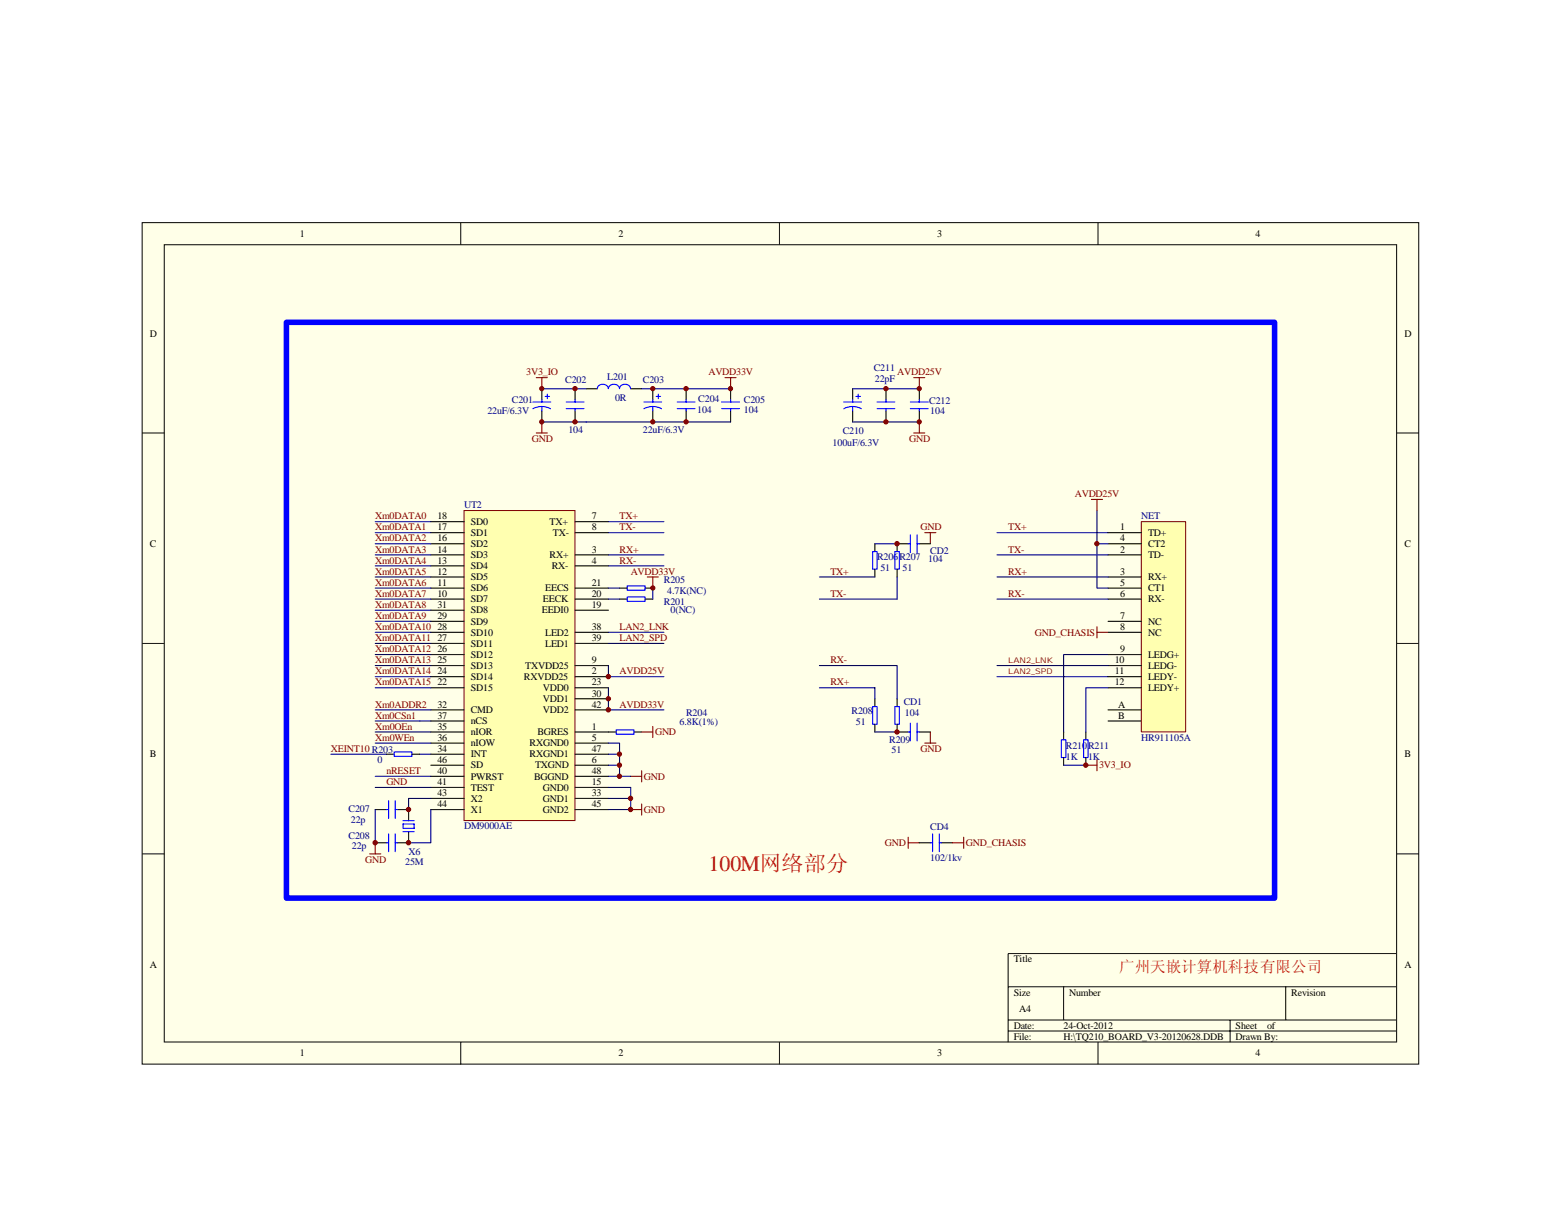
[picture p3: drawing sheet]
<svg xmlns="http://www.w3.org/2000/svg" width="279mm" height="216mm" viewBox="0 0 279 216" stroke-linecap="round" stroke-linejoin="round" font-family="sans-serif">
<path d="M25.4 39.9h228.5v150.6h-228.5z" fill="#ffffe8"/>
<g fill="none" stroke="#000" stroke-width=".18">
<path d="M25.4 39.9h228.5v150.6h-228.5zM82.5 39.9v3.9M139.5 39.9v3.9M196.5 39.9v3.9M29.4 43.8h220.6v142.7h-220.6zM25.4 77.5h4M250 77.5h4M25.4 115.2h4M250 115.2h4M25.4 152.9h4M250 152.9h4M180.4 176.7h69.6"/>
<path d="M190.4 176.7v5.9M230.1 176.7v5.9M250 170.7h-69.6v15.9M82.5 186.6v3.9M139.5 186.6v3.9M180.4 182.6h69.6M180.4 184.6h69.6M196.5 186.6v3.9M220.2 182.6v4"/>
</g>
<path d="M83.1 91.4h19.8v55.5h-19.8z" fill="#ffffb0"/>
<path d="M83.1 91.4h19.8v55.5h-19.8z" fill="none" stroke="#800000" stroke-width=".18"/>
<g fill="none" stroke="#000" stroke-width=".2">
<path d="M97 69.6v2M97 73.6v1.9M102.9 69.6v2M102.9 73.6v1.9M104.9 69.6h2M112.9 69.6h2M116.8 69.6v2M116.8 73.6v1.9M122.8 69.6v2M122.8 73.6v1.9M130.8 69.6v2M130.8 73.6v1.9"/>
<path d="M152.6 69.6v2M152.6 73.6v1.9M158.6 69.6v2M158.6 73.6v1.9M164.5 69.6v2M164.5 73.6v1.9M77.1 93.4h6M77.1 95.4h6M77.1 97.3h6M77.1 99.3h6M102.9 93.4h6M102.9 95.4h6"/>
<path d="M102.9 99.3h6M77.1 101.3h6M77.1 103.3h6M77.1 105.3h6M77.1 107.3h6M77.1 109.2h6M77.1 111.2h6M77.1 113.2h6M77.1 115.2h6M77.1 117.2h6M77.1 119.1h6M102.9 101.3h6"/>
<path d="M102.9 105.3h6M102.9 107.3h6M102.9 109.2h6M102.9 113.2h6M102.9 115.2h6M102.9 119.1h6M110.9 105.3h1.4M110.9 107.3h1.4M115.5 105.3h1.3M115.5 107.3h1.3M69.2 135h1.3M73.7 135h1.4"/>
<path d="M77.1 121.1h6M77.1 123.1h6M77.1 127.1h6M77.1 129.1h6M77.1 131h6M77.1 133h6M77.1 135h6M77.1 137h6M77.1 139h6M102.9 121.1h6M102.9 123.1h6M102.9 127.1h6"/>
<path d="M102.9 131h7.4M102.9 133h6M102.9 135h6M102.9 137h6M102.9 139h6M102.9 125.1h6M113.5 131h1.4M190.4 131v1.4M190.4 135.6v1.4M194.4 131v1.4M194.4 135.6v1.4M67.2 144.9h2"/>
<path d="M67.2 150.9h2M71.1 144.9h2v2M73.1 148.9v2h-2M77.1 141h6M77.1 142.9h6M77.1 144.9h6M102.9 141h6M102.9 142.9h6M102.9 144.9h6M164.5 150.9h2M168.5 150.9h2"/>
</g>
<g fill="none" stroke="#00f" stroke-width=".2">
<path d="M95.4 73.2a3.3 3.3 0 0 1 3.1 0M95.4 72h3.2M97 71.6v.4M97 72.8v.8M97.6 71h.8M98 70.6v.8M101.3 72h3.2M101.3 73.2h3.2M102.9 71.6v.4M102.9 73.2v.4M106.9 69.6a1.01 1.01 0 0 1 1-.8 1.01 1.01 0 0 1 1 .8M108.9 69.6a1.01 1.01 0 0 1 1-.8 1.01 1.01 0 0 1 1 .8 1.02 1.02 0 0 1 1-.8 1.02 1.02 0 0 1 1 .8"/>
<path d="M115.3 73.2a3.3 3.3 0 0 1 3.1 0M115.3 72h3.1M116.8 71.6v.4M116.8 72.8v.8M117.5 71h.7M117.8 70.6v.8M121.2 72h3.2M121.2 73.2h3.2M122.8 71.6v.4M122.8 73.2v.4M129.2 72h3.2M129.2 73.2h3.2"/>
<path d="M130.8 71.6v.4M130.8 73.2v.4M151 73.2a3.3 3.3 0 0 1 3.2 0M151 72h3.2M152.6 71.6v.4M152.6 72.8v.8M153.2 71h.8M153.6 70.6v.8M157 72h3.2M157 73.2h3.2M158.6 71.6v.4M158.6 73.2v.4"/>
<path d="M162.9 72h3.2M162.9 73.2h3.2M164.5 71.6v.4M164.5 73.2v.4M112.3 104.9h3.2v.8h-3.2zM112.3 106.9h3.2v.8h-3.2zM70.5 134.6h3.2v.8h-3.2zM110.3 130.7h3.2v.7h-3.2zM190 132.4h.8v3.2h-.8zM194 132.4h.8v3.2h-.8zM69.2 144.9h.4M69.2 150.9h.4"/>
<path d="M69.6 143.3v3.2M69.6 149.3v3.2M70.7 143.3v3.2M70.7 149.3v3.2M70.7 144.9h.4M70.7 150.9h.4M72.1 147.5h2v.8h-2zM72.1 146.9h2M72.1 148.9h2M166.5 150.9h.4M166.9 149.3v3.2M168.1 150.9h.4"/>
<path d="M168.1 149.3v3.2"/>
</g>
<g fill="none" stroke="#000080" stroke-width=".2">
<path d="M97 69.6h7.9M97 75.5h33.8M114.9 69.6h15.9M152.6 69.6h11.9M152.6 75.5h11.9M67.2 93.4h9.9M67.2 95.4h9.9M67.2 97.3h9.9M67.2 99.3h9.9M108.9 93.4h9.9M108.9 95.4h9.9M108.9 99.3h9.9"/>
<path d="M67.2 101.3h9.9M67.2 103.3h9.9M67.2 105.3h9.9M67.2 107.3h9.9M67.2 109.2h9.9M67.2 111.2h9.9M67.2 113.2h9.9M67.2 115.2h9.9M67.2 117.2h9.9M67.2 119.1h9.9M108.9 101.3h9.9M108.9 105.3h2"/>
<path d="M108.9 107.3h2M108.9 113.2h9.9M108.9 115.2h9.9M108.9 119.1v2h9.9M116.8 105.3v2M198.3 117.2h-7.9v13.8M59.2 135h10M67.2 121.1h9.9M67.2 127.1h9.9M67.2 129.1h9.9M67.2 131h9.9M67.2 133h9.9"/>
<path d="M67.2 139h9.9M67.2 123.1h9.9M75.1 135h2M108.9 133h2v4h-2M108.9 123.1v4h9.9M108.9 135h2M110.9 137v2h-2M110.9 139h2M190.4 137h4M67.2 144.9v6M67.2 141h9.9M77.1 142.9h-4v2"/>
<path d="M77.1 144.9v6h-4M108.9 141h4v3.9h-4M108.9 142.9h4"/>
</g>
<g fill="none" stroke="#800000" stroke-width=".2">
<path d="M96 67.6h2M96 77.5h2M97 67.6v2M97 75.5v2M129.8 67.6h1.9M130.8 67.6v2M163.6 67.6h1.9M163.6 77.5h1.9M164.5 67.6v2M164.5 75.5v2M115.8 103.3h2M116.8 103.3v2"/>
<path d="M112.9 139h2M114.9 138v2M114.9 131h1.9M116.8 130v2M194.4 137h1.9M196.3 136v2M66.2 152.9h2M67.2 150.9v2M112.9 144.9h2M114.9 143.9v2M162.6 149.9v2M162.6 150.9h1.9"/>
<path d="M170.5 150.9h2M172.5 149.9v2"/>
</g>
<path d="M204.3 93.4h7.9v37.6h-7.9z" fill="#ffffb0"/>
<path d="M204.3 93.4h7.9v37.6h-7.9z" fill="none" stroke="#800000" stroke-width=".18"/>
<g fill="none" stroke="#000" stroke-width=".2">
<path d="M156.6 97.3v1.4M162.6 97.3h-2v1.4M164.5 97.3h2M198.3 95.4h6M198.3 99.3h6M198.3 97.3h6M156.6 101.9v1.4M160.6 101.9v1.4M198.3 103.3h6M198.3 105.3h6M198.3 107.3h6M198.3 111.2h6"/>
<path d="M198.3 113.2h6M198.3 117.2h6M198.3 119.1h6M156.6 125.1v1.4M156.6 129.7v1.3M160.6 129.7v1.3h2M160.6 125.1v1.4M164.5 131h2M198.3 121.1h6M198.3 123.1h6M198.3 127.1h6M198.3 129.1h6"/>
</g>
<g fill="none" stroke="#000080" stroke-width=".2">
<path d="M156.6 97.3h4M178.5 95.4h19.8M178.5 99.3h19.8M196.3 91.4v13.9h2M196.3 97.3h2M146.7 119.1h13.9v6M146.7 103.3h9.9M160.6 103.3v4h-13.9M178.5 103.3h19.8M178.5 107.3h19.8M178.5 119.1h19.8M146.7 123.1h9.9v2"/>
<path d="M156.6 131h4M178.5 121.1h19.8M198.3 123.1h-3.9v7.9"/>
</g>
<path d="M165.5 95.4h2M166.5 95.4v1.9M195.3 89.4h2M196.3 89.4v2M196.3 112.2v2M196.3 113.2h2M165.5 133h2M166.5 131v2" fill="none" stroke="#800000" stroke-width=".2"/>
<path d="M156.2 98.7h.8v3.2h-.8zM160.2 98.7h.8v3.2h-.8zM162.6 97.3h.3M162.9 95.8v3.1M164.1 95.8v3.1M164.1 97.3h.4M156.2 126.5h.8v3.2h-.8zM160.2 126.5h.8v3.2h-.8zM162.6 131h.3M162.9 129.5v3.1M164.1 129.5v3.1M164.1 131h.4" fill="none" stroke="#00f" stroke-width=".2"/>
<path d="M51.3 57.7h176.8v103.1h-176.8z" fill="none" stroke="#00f" stroke-width=".99"/>
<g fill="#800000" stroke="#800000" stroke-width=".18">
<circle cx="108.9" cy="125.1" r=".39"/>
<circle cx="108.9" cy="127.1" r=".39"/>
<circle cx="108.9" cy="121.1" r=".39"/>
<circle cx="67.1" cy="150.9" r=".39"/>
<circle cx="73.1" cy="144.9" r=".39"/>
<circle cx="73.1" cy="150.9" r=".39"/>
<circle cx="116.8" cy="105.3" r=".38"/>
<circle cx="112.9" cy="144.9" r=".39"/>
<circle cx="158.6" cy="69.6" r=".39"/>
<circle cx="164.5" cy="69.6" r=".38"/>
<circle cx="158.6" cy="75.5" r=".39"/>
<circle cx="164.5" cy="75.5" r=".38"/>
<circle cx="97" cy="69.6" r=".38"/>
<circle cx="97" cy="75.5" r=".38"/>
<circle cx="102.9" cy="69.6" r=".39"/>
<circle cx="102.9" cy="75.5" r=".39"/>
<circle cx="130.7" cy="69.6" r=".38"/>
<circle cx="116.8" cy="69.6" r=".38"/>
<circle cx="116.8" cy="75.5" r=".38"/>
<circle cx="122.8" cy="69.6" r=".39"/>
<circle cx="122.8" cy="75.5" r=".39"/>
<circle cx="110.9" cy="137" r=".39"/>
<circle cx="110.9" cy="139" r=".39"/>
<circle cx="112.9" cy="142.9" r=".39"/>
<circle cx="110.9" cy="135" r=".38"/>
<circle cx="194.3" cy="137" r=".39"/>
<circle cx="196.3" cy="97.3" r=".39"/>
<circle cx="160.6" cy="97.3" r=".39"/>
<circle cx="160.6" cy="131" r=".39"/>
</g>
<text font-size="3.9" fill="#f00" x="126.8" y="155.9">100M网络部分</text>
<text font-size="2.8" fill="#f00" x="200.3" y="174">广州天嵌计算机科技有限公司</text>
<g font-size="1.8">
<text x="53.7" y="42.4">1</text>
<text x="110.7" y="42.4">2</text>
<text x="167.7" y="42.4">3</text>
<text x="224.7" y="42.4">4</text>
<text x="26.8" y="60.3">D</text>
<text x="251.4" y="60.3">D</text>
<text x="78.3" y="93">18</text>
<text x="78.3" y="95">17</text>
<text x="84.3" y="94">SD0</text>
<text x="84.3" y="95.9">SD1</text>
<text x="98.4" y="94">TX+</text>
<text x="99" y="95.9">TX-</text>
<text x="105.9" y="95">8</text>
<text x="105.9" y="93">7</text>
<text x="200.5" y="95">1</text>
<text x="205.5" y="95.9">TD+</text>
<text x="26.8" y="97.9">C</text>
<text x="78.3" y="96.9">16</text>
<text x="78.3" y="98.9">14</text>
<text x="78.3" y="100.9">13</text>
<text x="84.3" y="97.9">SD2</text>
<text x="84.3" y="99.9">SD3</text>
<text x="84.3" y="101.9">SD4</text>
<text x="98.4" y="99.9">RX+</text>
<text x="98.8" y="101.9">RX-</text>
<text x="105.9" y="100.9">4</text>
<text x="105.9" y="98.9">3</text>
<text x="200.5" y="98.9">2</text>
<text x="200.5" y="96.9">4</text>
<text x="205.5" y="99.9">TD-</text>
<text x="205.5" y="97.9">CT2</text>
<text x="251.4" y="97.9">C</text>
<text x="78.3" y="102.9">12</text>
<text x="78.3" y="104.9">11</text>
<text x="78.3" y="106.8">10</text>
<text x="84.3" y="103.9">SD5</text>
<text x="84.3" y="105.9">SD6</text>
<text x="84.3" y="107.8">SD7</text>
<text x="97.2" y="107.8">EECK</text>
<text x="97.6" y="105.9">EECS</text>
<text x="105.9" y="104.9">21</text>
<text x="105.9" y="106.8">20</text>
<text x="200.5" y="102.9">3</text>
<text x="200.5" y="104.9">5</text>
<text x="200.5" y="106.8">6</text>
<text x="205.5" y="103.9">RX+</text>
<text x="205.5" y="105.9">CT1</text>
<text x="205.5" y="107.8">RX-</text>
<text x="78.3" y="108.8">31</text>
<text x="78.3" y="110.8">29</text>
<text x="78.3" y="112.8">28</text>
<text x="84.3" y="109.8">SD8</text>
<text x="84.3" y="111.8">SD9</text>
<text x="84.3" y="113.8">SD10</text>
<text x="97" y="109.8">EEDI0</text>
<text x="97.6" y="113.8">LED2</text>
<text x="105.9" y="112.8">38</text>
<text x="105.9" y="108.8">19</text>
<text x="200.5" y="110.8">7</text>
<text x="200.5" y="112.8">8</text>
<text x="205.5" y="111.8">NC</text>
<text x="205.5" y="113.8">NC</text>
<text x="78.3" y="114.8">27</text>
<text x="78.3" y="116.8">26</text>
<text x="78.3" y="118.7">25</text>
<text x="84.3" y="115.8">SD11</text>
<text x="84.3" y="117.8">SD12</text>
<text x="84.3" y="119.7">SD13</text>
<text x="94" y="119.7">TXVDD25</text>
<text x="97.6" y="115.8">LED1</text>
<text x="105.9" y="114.8">39</text>
<text x="105.9" y="118.7">9</text>
<text x="199.5" y="118.7">10</text>
<text x="200.5" y="116.8">9</text>
<text x="205.5" y="117.8">LEDG+</text>
<text x="205.5" y="119.7">LEDG-</text>
<text x="78.3" y="120.7">24</text>
<text x="78.3" y="122.7">22</text>
<text x="84.3" y="121.7">SD14</text>
<text x="84.3" y="123.7">SD15</text>
<text x="93.8" y="121.7">RXVDD25</text>
<text x="97.2" y="123.7">VDD0</text>
<text x="97.2" y="125.7">VDD1</text>
<text x="105.9" y="120.7">2</text>
<text x="105.9" y="122.7">23</text>
<text x="105.9" y="124.7">30</text>
<text x="199.5" y="120.7">11</text>
<text x="199.5" y="122.7">12</text>
<text x="205.5" y="121.7">LEDY-</text>
<text x="205.5" y="123.7">LEDY+</text>
<text x="78.3" y="126.7">32</text>
<text x="78.3" y="128.7">37</text>
<text x="78.3" y="130.6">35</text>
<text x="84.3" y="127.7">CMD</text>
<text x="84.3" y="129.6">nCS</text>
<text x="84.3" y="131.6">nIOR</text>
<text x="96.2" y="131.6">BGRES</text>
<text x="97.2" y="127.7">VDD2</text>
<text x="105.9" y="126.7">42</text>
<text x="105.9" y="130.6">1</text>
<text x="200.1" y="126.7">A</text>
<text x="200.1" y="128.7">B</text>
<text x="26.8" y="135.6">B</text>
<text x="78.3" y="132.6">36</text>
<text x="78.3" y="134.6">34</text>
<text x="78.3" y="136.6">46</text>
<text x="84.3" y="133.6">nIOW</text>
<text x="84.3" y="135.6">INT</text>
<text x="84.3" y="137.6">SD</text>
<text x="94.8" y="135.6">RXGND1</text>
<text x="94.8" y="133.6">RXGND0</text>
<text x="95.8" y="137.6">TXGND</text>
<text x="105.9" y="136.6">6</text>
<text x="105.9" y="134.6">47</text>
<text x="105.9" y="132.6">5</text>
<text x="251.4" y="135.6">B</text>
<text x="78.3" y="138.6">40</text>
<text x="78.3" y="140.5">41</text>
<text x="78.3" y="142.5">43</text>
<text x="84.3" y="139.6">PWRST</text>
<text x="84.3" y="141.5">TEST</text>
<text x="84.3" y="143.5">X2</text>
<text x="95.6" y="139.6">BGGND</text>
<text x="97.2" y="141.5">GND0</text>
<text x="97.2" y="143.5">GND1</text>
<text x="105.9" y="138.6">48</text>
<text x="105.9" y="140.5">15</text>
<text x="105.9" y="142.5">33</text>
<text x="78.3" y="144.5">44</text>
<text x="84.3" y="145.5">X1</text>
<text x="97.2" y="145.5">GND2</text>
<text x="105.9" y="144.5">45</text>
<text x="26.8" y="173.2">A</text>
<text x="181.4" y="172.3">Title</text>
<text x="251.4" y="173.2">A</text>
<text x="181.4" y="178.2">Size</text>
<text x="191.4" y="178.2">Number</text>
<text x="231.1" y="178.2">Revision</text>
<text x="181.4" y="184.2">Date:</text>
<text x="182.4" y="181.2">A4</text>
<text x="190.4" y="184.2">24-Oct-2012</text>
<text x="221.2" y="184.2">Sheet</text>
<text x="226.8" y="184.2">of</text>
<text x="53.7" y="189.1">1</text>
<text x="110.7" y="189.1">2</text>
<text x="167.7" y="189.1">3</text>
<text x="181.4" y="186.1">File:</text>
<text x="190.4" y="186.1">H:\TQ210_BOARD_V3-20120628.DDB</text>
<text x="221.2" y="186.1">Drawn By:</text>
<text x="224.7" y="189.1">4</text>
</g>
<g font-size="1.8" fill="#800000">
<text x="94.2" y="67.2">3V3_IO</text>
<text x="126.8" y="67.2">AVDD33V</text>
<text x="160.6" y="67.2">AVDD25V</text>
<text x="95.2" y="79.1">GND</text>
<text x="162.8" y="79.1">GND</text>
<text x="192.4" y="89">AVDD25V</text>
<text x="67.2" y="93">Xm0DATA0</text>
<text x="67.2" y="95">Xm0DATA1</text>
<text x="110.9" y="93">TX+</text>
<text x="110.9" y="95">TX-</text>
<text x="164.7" y="95">GND</text>
<text x="180.4" y="95">TX+</text>
<text x="67.2" y="96.9">Xm0DATA2</text>
<text x="67.2" y="98.9">Xm0DATA3</text>
<text x="67.2" y="100.9">Xm0DATA4</text>
<text x="110.9" y="98.9">RX+</text>
<text x="110.9" y="100.9">RX-</text>
<text x="180.4" y="98.9">TX-</text>
<text x="67.2" y="102.9">Xm0DATA5</text>
<text x="67.2" y="104.9">Xm0DATA6</text>
<text x="67.2" y="106.8">Xm0DATA7</text>
<text x="112.9" y="102.9">AVDD33V</text>
<text x="148.6" y="102.9">TX+</text>
<text x="148.6" y="106.8">TX-</text>
<text x="180.4" y="102.9">RX+</text>
<text x="180.4" y="106.8">RX-</text>
<text x="67.2" y="108.8">Xm0DATA8</text>
<text x="67.2" y="110.8">Xm0DATA9</text>
<text x="67.2" y="112.8">Xm0DATA10</text>
<text x="110.9" y="112.8">LAN2_LNK</text>
<text x="185.2" y="113.8">GND_CHASIS</text>
<text x="67.2" y="114.8">Xm0DATA11</text>
<text x="67.2" y="116.8">Xm0DATA12</text>
<text x="67.2" y="118.7">Xm0DATA13</text>
<text x="110.9" y="114.8">LAN2_SPD</text>
<text x="148.6" y="118.7">RX-</text>
<text x="67.2" y="120.7">Xm0DATA14</text>
<text x="67.2" y="122.7">Xm0DATA15</text>
<text x="110.9" y="120.7">AVDD25V</text>
<text x="148.6" y="122.7">RX+</text>
<text x="67.2" y="130.6">Xm0OEn</text>
<text x="67.2" y="126.7">Xm0ADDR2</text>
<text x="67.2" y="128.7">Xm0CSn1</text>
<text x="110.9" y="126.7">AVDD33V</text>
<text x="117.2" y="131.6">GND</text>
<text x="59.2" y="134.6">XEINT10 R203</text>
<text x="67.2" y="132.6">Xm0WEn</text>
<text x="164.7" y="134.6">GND</text>
<text x="196.7" y="137.6">3V3_IO</text>
<text x="69.2" y="140.5">GND</text>
<text x="69.2" y="138.6">nRESET</text>
<text x="115.3" y="139.6">GND</text>
<text x="115.3" y="145.5">GND</text>
<text x="65.4" y="154.4">GND</text>
<text x="158.4" y="151.4">GND</text>
<text x="172.9" y="151.4">GND_CHASIS</text>
</g>
<g font-size="1.8" fill="#000080">
<text x="101.2" y="68.6">C202</text>
<text x="108.7" y="68">L201</text>
<text x="110.1" y="71.8">0R</text>
<text x="115.1" y="68.6">C203</text>
<text x="125" y="71.9">C204</text>
<text x="156.4" y="66.4">C211</text>
<text x="156.6" y="68.4">22pF</text>
<text x="87.2" y="74.1">22uF/6.3V</text>
<text x="91.6" y="72.1">C201</text>
<text x="101.7" y="77.5">104</text>
<text x="115.1" y="77.5">22uF/6.3V</text>
<text x="124.8" y="73.9">104</text>
<text x="133.1" y="72.1">C205</text>
<text x="133.1" y="73.9">104</text>
<text x="150.8" y="77.7">C210</text>
<text x="166.3" y="72.3">C212</text>
<text x="166.5" y="74.1">104</text>
<text x="149" y="79.9">100uF/6.3V</text>
<text x="83.1" y="91">UT2</text>
<text x="204.3" y="93">NET</text>
<text x="157" y="100.3">R206</text>
<text x="161" y="100.3">R207</text>
<text x="166.1" y="100.7">104</text>
<text x="166.5" y="99.1">CD2</text>
<text x="118.8" y="104.5">R205</text>
<text x="119.4" y="106.3">4.7K(NC)</text>
<text x="157.6" y="102.3">51</text>
<text x="161.6" y="102.3">51</text>
<text x="118.8" y="108.2">R201</text>
<text x="120" y="109.8">0(NC)</text>
<text x="121.6" y="129.8">6.8K(1%)</text>
<text x="122.8" y="128.2">R204</text>
<text x="152.4" y="127.8">R208</text>
<text x="153.2" y="129.8">51</text>
<text x="161.8" y="126.3">CD1</text>
<text x="162" y="128.2">104</text>
<text x="67.6" y="136.6">0</text>
<text x="159.2" y="133">R209</text>
<text x="159.6" y="134.8">51</text>
<text x="190.8" y="134">R210R211</text>
<text x="190.8" y="136">1K</text>
<text x="194.8" y="136">1K</text>
<text x="204.3" y="132.6">HR911105A</text>
<text x="62.4" y="145.3">C207</text>
<text x="62.8" y="147.3">22p</text>
<text x="83.1" y="148.5">DM9000AE</text>
<text x="166.5" y="148.7">CD4</text>
<text x="62.4" y="150.3">C208</text>
<text x="63" y="152">22p</text>
<text x="72.5" y="154.8">25M</text>
<text x="73.1" y="153">X6</text>
<text x="166.5" y="154.2">102/1kv</text>
</g>
<g font-size="1.4" fill="#800000">
<text x="180.4" y="118.7">LAN2_LNK</text>
<text x="180.4" y="120.7">LAN2_SPD</text>
</g>
</svg>
